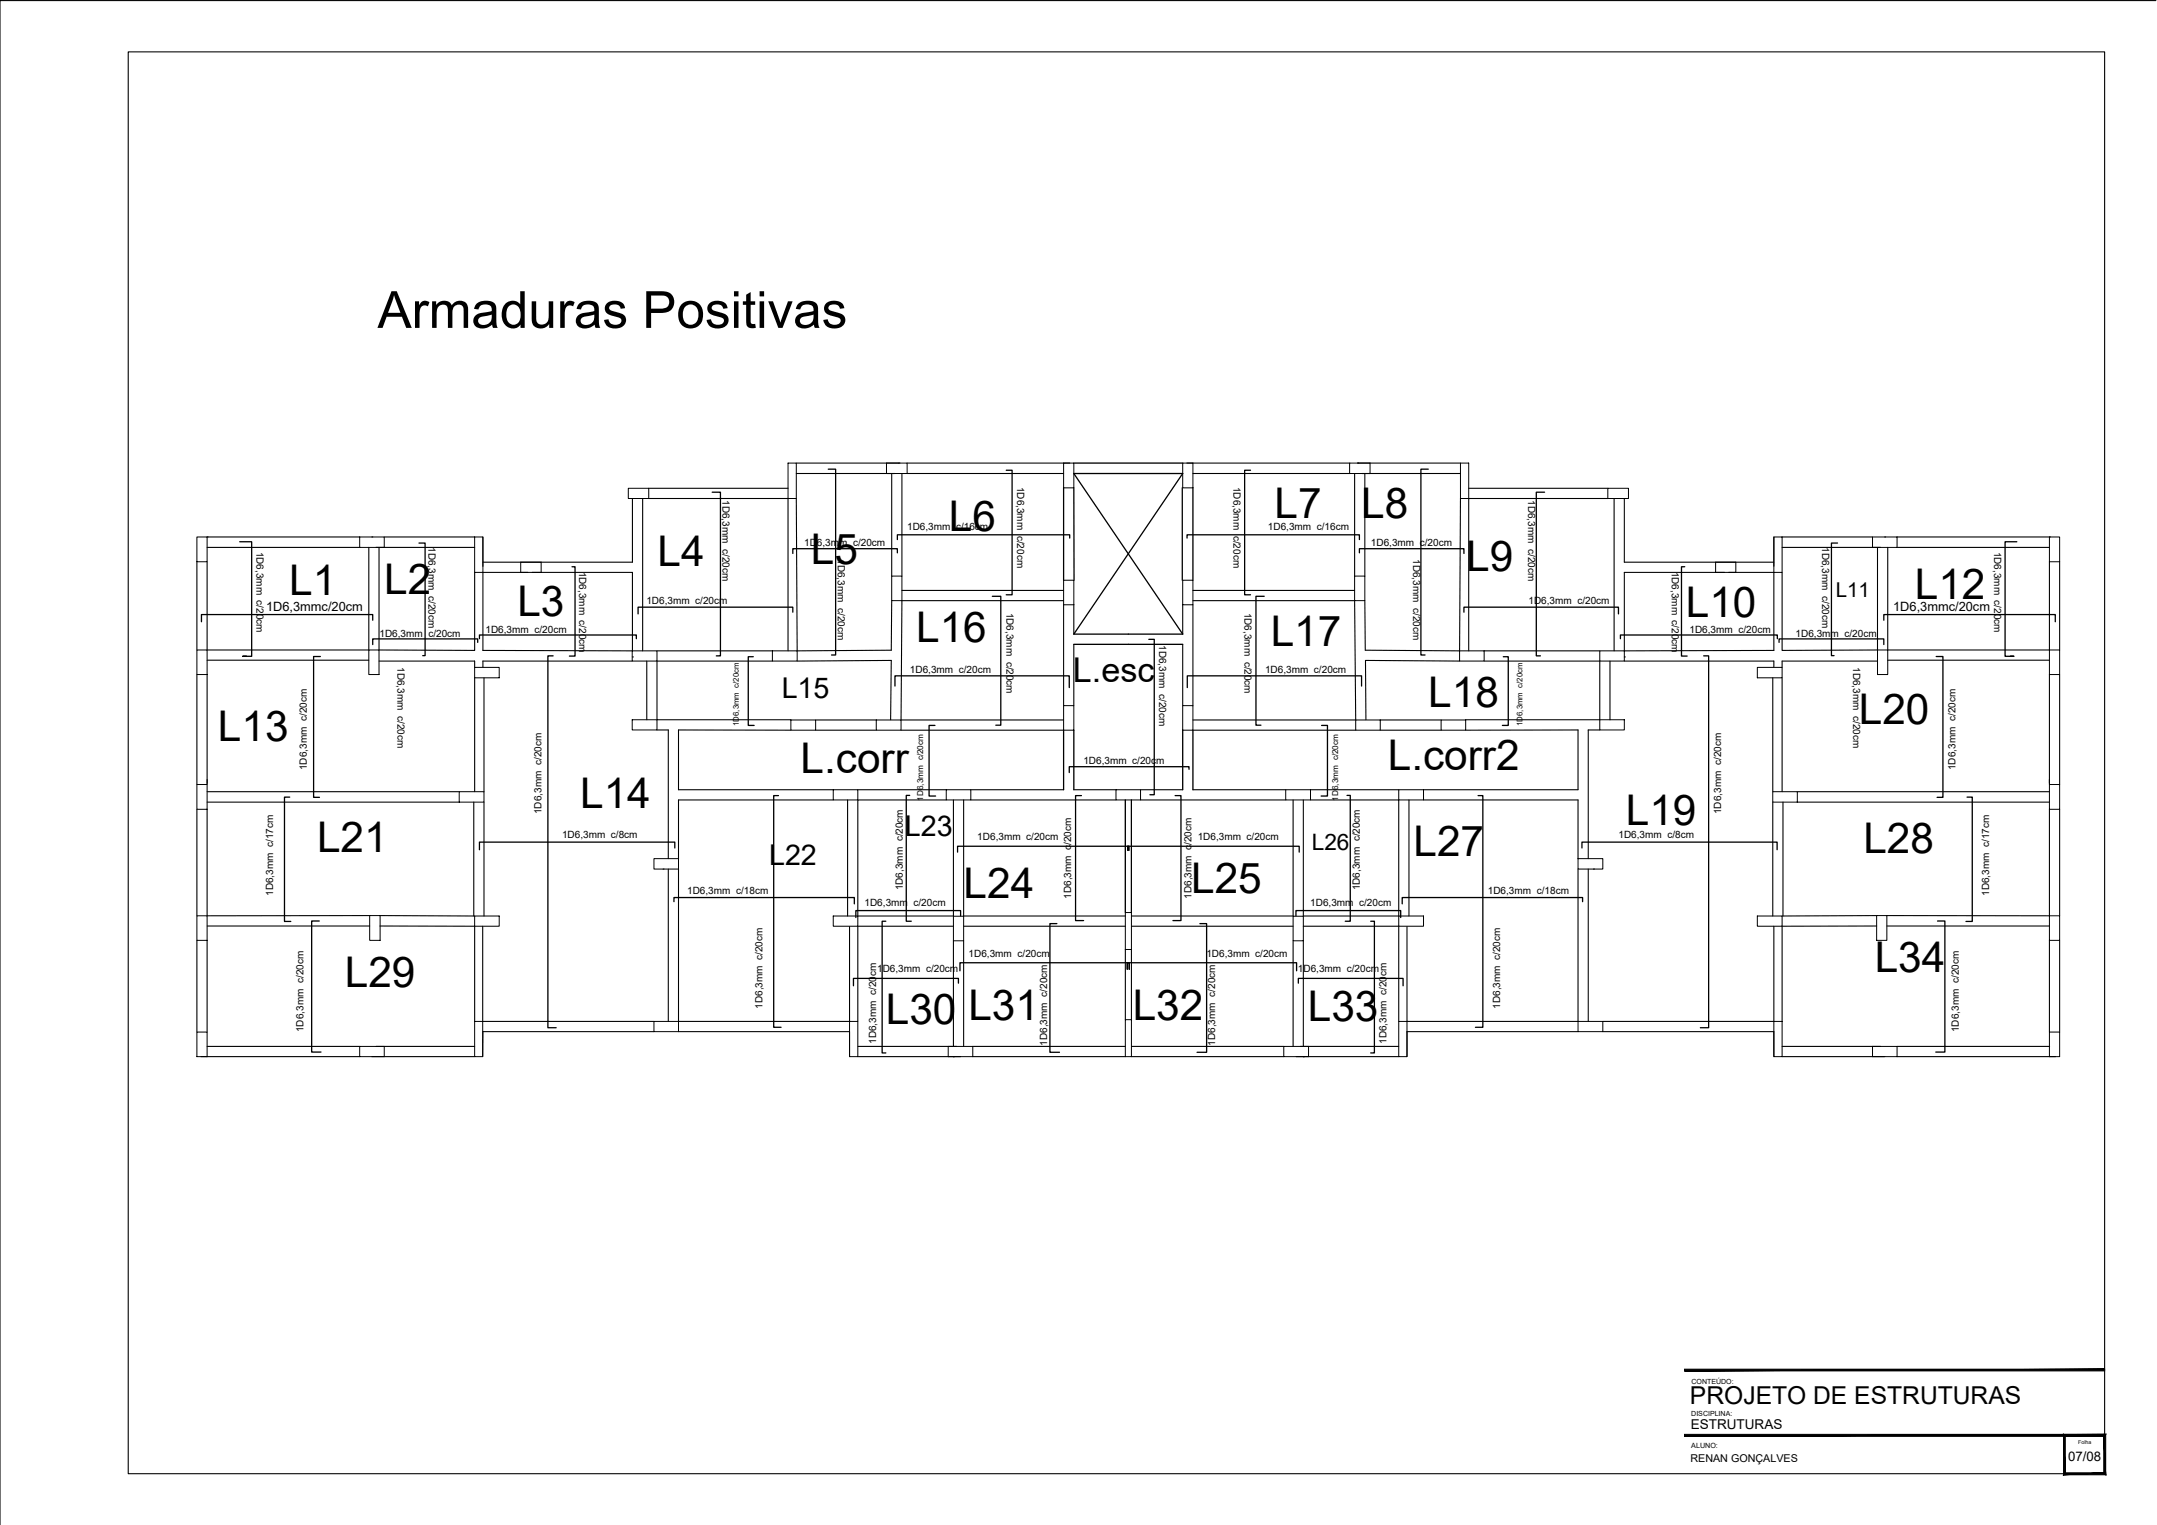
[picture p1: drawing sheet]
<svg xmlns="http://www.w3.org/2000/svg" width="420mm" height="297mm" viewBox="0 0 420 297" stroke-linecap="round" stroke-linejoin="round" font-family="sans-serif">
<!-- layer: ALVENARIA -->
<g fill="none" stroke="#000" stroke-width=".21">
<path d="M123.2 97.1v12.4h-29.1M125.2 97.1v29.7M126.4 97.1h27.1v29.7M126.4 95.1h27.1M155.1 92.2h19.2M155.1 90.2h20M155.1 97.1l.2 29.7M173.7 92.2v20M175.1 90.2h.1M175.7 92.2v20M176.7 92.2h30.5M176.7 90.2h31.7"/>
<path d="M231.2 90.2h31.7M232.4 92.2h30.5M263.9 92.2v20M264.5 90.2h.1M264.5 90.2h20M265.3 92.2h19.2M265.9 92.2v20M284.5 97.1l-.2 29.7-18.4-.2v-9.6M286.1 95.1h27.1M313.2 97.1h-27.1v29.7M314.4 97.1v29.7M316.4 97.1v12.4h29.1"/>
<path d="M38.4 109.4v17.2M40.3 104.6h.1M40.3 106.6h29.8M40.3 104.6h29.8M71.8 106.6v20h-31.5v-17.2M72.4 104.6h.1M73.2 106.6h19.3M73.8 106.6v20l18.7 .1v-15.2M74.8 104.6h17.7M94.1 104.6v5.7M102.8 111.5h-8.7v15.2l29.1 .1v-15.3h-19.6M173.7 117l-.1 9.6-18.4 .2"/>
<path d="M175.7 115h31.5M207.2 117h-31.5l-.2 23.2h31.7M207.2 117.8v19.6M209.2 117.8v5.7M230.4 117.8v5.7M232.4 117h31.5l.2 23.2h-31.7M232.4 115h31.5M232.4 117.8v19.6M335.9 111.5h-19.5v15.3l29.1-.1v-15.2h-8.8M345.5 104.6v5.7M347.1 106.6h19.2M347.1 104.6h17.6"/>
<path d="M365.7 106.6v20l-18.6 .1v-15.2M367.1 104.6h.1M367.7 106.6v20h31.5v-17.2M369.5 106.6h29.7M369.5 104.6h29.7M399.2 104.6h.1M401.2 109.4v17.2M38.4 131.4v21.4M40.3 131.4v21.4M40.3 128.6h31.5M73.8 128.8h18.7v1.2M92.5 132v22.2"/>
<path d="M94.3 132v22.2M123.1 128.8h-29v1.2M123.2 128h.1M126 128.8v11.4M128 126.8h22.5M150.5 128.8h-22.5v11.4h26.1M155.3 128.8l18.3-.2-.1 11.6M209.2 125.5v11.9M230.4 125.5v11.9M284.3 128.8l-18.3-.2 .1 11.6M289.1 128.8h22.5v11.4h-26.1M289.1 126.8h22.5"/>
<path d="M313.6 128.8v11.4M316.4 128h.1M316.4 128.8h29.1v1.2M345.3 132v22.2M347.1 132v22.2M365.7 128.8h-18.6v1.2M367.7 128.6h31.5M399.2 131.4v21.4M401.2 131.4v21.4M38.4 157.6v20.8M40.3 157.6v20.8l31.7-.1M40.3 156.2h49.2"/>
<path d="M40.3 154.2h49.2M92.3 156.2v22.2M94.3 156.2v22.2M128 142.2h2.2v25M154.1 142.2h-21.9v11.6h30.1M158.9 142.2h11.8M158.9 140.2h11.8M162.3 155.8h-30.1v11.4M165.1 155.8v22.6M167.1 153.8h17.2M175.5 142.2h31.7M184.3 155.8h-17.2v22.6h18.6v-22.6"/>
<path d="M187.7 155.8v22.6h31.5M189.1 153.8h18.1M189.1 155.8h28.3M209.2 153.8h8.2M219.2 155.8v21.9M220.4 155.8v21.9M222.2 153.8h8.2M222.2 155.8h28.2M232.4 142.2h31.7M232.4 153.8h18M251.9 155.8v22.6h-31.5M253.9 155.8v22.6h18.6v-22.6h-17.2"/>
<path d="M255.3 153.8h17.2M268.9 142.2h11.8M268.9 140.2h11.8M274.4 155.8v22.6M277.3 155.8h30.1v11.4M285.5 142.2h21.9v11.6h-30.1M311.6 142.2h-2.2v25M345.3 156.2v22.2M347.3 156.2v22.2M350.1 156.2h49.1M350.1 154.2h49.1M399.2 157.6v20.8l-31.7-.1"/>
<path d="M401.2 157.6v20.8M74 178.3l18.5 .1M129.2 169.3h.1M130.2 169.3v29.7M132.2 169.3v29.7h33.3v-18.5M307.4 169.3v29.7h-33.3v-18.5M309.4 169.3v29.7M310.4 169.3h.1M365.5 178.3l-18.4 .1M38.4 183.2v17.8M40.3 183.2v17.8M40.3 180.4h31.7"/>
<path d="M74 180.4h18.4M92.5 180.4v18.6M94 180.4v18.6h33.4M185.7 180.4h-18.6v18.6M185.7 183.2v20.6M187.7 183.2v20.6M187.7 180.4h31.5M219.2 184.9v13.7M220.4 180.4h31.5M220.4 184.9v13.7M251.9 183.2v20.6M253.9 180.4h18.6v18.6"/>
<path d="M253.9 183.2v20.6M345.5 180.4v18.6h-33.3M365.5 180.4h-18.4v18.6M367.5 180.4h31.7M399.2 183.2v17.8M401.2 183.2v17.8M39.2 205.8h30.9M40.3 203.8h29.8M72.4 205.8h20.1M73.2 203.8h19.3M127.4 200.9h-33.3l-.1 4.9M132.2 200.9h33.3v4.9"/>
<path d="M167.1 205.8h20M167.1 203.8h19.2M185.7 205.8h.1M189.5 203.8h29.7M189.5 205.8h29.7M220.4 203.8h29.7M220.4 205.8h29.7M252.5 205.8h20M253.3 203.8h19.2M253.9 205.8h.1M307.4 200.9h-33.3v4.9M312.2 200.9h33.3v4.9"/>
<path d="M347.1 203.8h19.2M347.1 205.8h20M369.5 203.8h29.7M369.5 205.8h30.9"/>
</g>
<!-- layer: PILAR -->
<g fill="none" stroke="#000" stroke-width=".19">
<path d="M122.4 95.1h4v2h-4zM153.5 90.2h1.6v6.9h-1.6zM172.7 90.2h4v2h-4zM207.2 90.2h2v4.8h-2zM230.4 90.2h2v4.8h-2zM262.9 90.2h4v2h-4zM284.5 90.2h1.6v6.9h-1.6zM313.2 95.1h4v2h-4zM38.4 104.6h1.9v4.8h-1.9zM70.1 104.6h4.7v2h-4.7zM92.5 104.6h1.6v6.9h-1.6zM101.4 109.5h4v2h-4z"/>
<path d="M173.7 112.2h2v4.8h-2zM207.2 113h2v4.8h-2zM230.4 113h2v4.8h-2zM263.9 112.2h2v4.8h-2zM334.2 109.5h3.9v2h-3.9zM345.5 104.6h1.6v6.9h-1.6zM364.7 104.6h4.8v2h-4.8zM399.2 104.6h2v4.8h-2zM38.4 126.6h1.9v4.8h-1.9zM71.8 126.6h2v4.8h-2zM92.5 130h4.7v2h-4.7zM123.1 126.8h4.9v2h-4.9z"/>
<path d="M150.5 126.8h4.8v2h-4.8zM207.2 137.4h2v4.8h-2zM230.4 137.4h2v4.8h-2zM284.3 126.8h4.8v2h-4.8zM311.6 126.8h4.8v2h-4.8zM342.3 130h4.8v2h-4.8zM365.7 126.6h2v4.8h-2zM399.2 126.6h2v4.8h-2zM38.4 152.8h1.9v4.8h-1.9zM89.5 154.2h4.8v2h-4.8zM123.1 140.2h4.9v2h-4.9zM154.1 140.2h4.8v2h-4.8z"/>
<path d="M162.3 153.8h4.8v2h-4.8zM170.7 140.2h4.8v2h-4.8zM184.3 153.8h4.8v2h-4.8zM217.4 153.8h4.8v2h-4.8zM250.4 153.8h4.9v2h-4.9zM264.1 140.2h4.8v2h-4.8zM272.5 153.8h4.8v2h-4.8zM280.7 140.2h4.8v2h-4.8zM311.6 140.2h4.8v2h-4.8zM345.3 154.2h4.8v2h-4.8zM399.2 152.8h2v4.8h-2zM38.4 178.4h1.9v4.8h-1.9z"/>
<path d="M72 178.3h2v4.9h-2zM92.5 178.4h4.7v2h-4.7zM127.4 167.2h4.8v2.1h-4.8zM162.3 178.4h4.8v2h-4.8zM185.7 178.5h2v4.7h-2zM219.2 177.7h1.2v7.2h-1.2zM251.9 178.5h2v4.7h-2zM272.5 178.4h4.8v2h-4.8zM307.4 167.2h4.8v2.1h-4.8zM342.3 178.4h4.8v2h-4.8zM365.5 178.3h2v4.9h-2zM399.2 178.4h2v4.8h-2z"/>
<path d="M92.5 199h1.5v6.8h-1.5zM127.4 199h4.8v1.9h-4.8zM165.5 199h1.6v6.8h-1.6zM219.2 198.6h1.2v7.2h-1.2zM272.5 199h1.6v6.8h-1.6zM307.4 199h4.8v1.9h-4.8zM345.5 199h1.6v6.8h-1.6zM38.4 201h1.9v4.8h-1.9zM70.1 203.8h4.7v2h-4.7zM184.7 203.8h4.8v2h-4.8zM250.1 203.8h4.8v2h-4.8zM364.7 203.8h4.8v2h-4.8z"/>
<path d="M399.2 201h2v4.8h-2z"/>
</g>
<!-- layer: Ferro -->
<g fill="none" stroke="#000" stroke-width=".25">
<path d="M138.7 95.9h1.6v31.8h-.8M161.3 91.4h1.5v36.2h-.8M196 91.6h1.1v24.3h-1.1M243.6 91.6h-1.2v24.3h1.2M278.2 91.4h-1.4v36.2h.8M300.9 95.9h-1.6v31.8h.8M46.7 105.5h2.3v22.3h-1.7h.7M81.6 105.8h1.2v21.9h-.5M111.4 110.4h.6v17.4h-1.1M154.4 119.2v-.9h-30.1v1.3M174.8 107.7v-.8h-20.4v.9M193.3 116.1h1.6v25.2h-.9"/>
<path d="M208.4 104.8v-.6h-33.6v.9M231.2 104.8v-.6h33.6v.9M246.3 116.1h-1.7v25.2h1M264.8 107.7v-.8h20.4v.9M285.2 119.2v-.9h30.1v1.3M328.2 110.4h-.7v17.4h1.1M357.9 105.8h-1.2v21.9h.6M392.9 105.5h-2.3v22.3h1.7h-.7M62.4 127.9h-1.3v27.4h1.1M72.6 120.8v-1.1h-33.4v1.4M93 125.1v-.7h-20.4v1.1M93.4 124.4v-.7h30.6v.7"/>
<path d="M107.7 127.7h-1v72.5h1.6M146.7 127.9h-.9v13.4h1.1M174.3 133.6v-2h34v2.3M223.8 124.5h1v30.3h-.8M265.2 133.6v-2h-33.9v2.3M292.8 127.9h1v13.4h-1.1M315.6 124.4v-.7h30.6v.7M331.9 127.7h.9v72.5h-1.6M346.5 125.1v-.7h20.4v1.1M366.9 120.8v-1.1h33.4v1.4M377.1 127.9h1.4v27.4h-1.2M56.4 155.3h-1v24.2h1.2"/>
<path d="M151.6 155h-.9v45.1h1.4M177.2 154.9h-.7v24.5h1M182.1 141.3h-1.1v13.8h1.2M210.7 155h-1.2v24.3h1.6M228.9 155h1.1v24.3h-1.5M231.6 149.8v-.5h-23.3v1.2M257.4 141.3h1.2v13.8h-1.3M262.4 154.9h.6v24.5h-1M287.9 155h.9v45.1h-1.4M383.2 155.3h1v24.2h-1.3M62.2 179.4h-1.5v25.5h1.8M131.3 175.6v-.8h35.1v1.3"/>
<path d="M131.4 165.2v-1.2h-38v1.5M172.6 179.4h-.8v25.7h.8M187.1 178.4v-1h-20.4v1.3M205.9 179.9h-1.4v25.1h1.9M219.7 164.8v.8v-.8h33.4v1.2M219.9 164.8v.8v-.8h-33.4v1.2M233.7 179.9h1.3v25.1h-1.8M252.4 178.4v-1h20.4v1.3M267 179.4h.7v25.7h-.7M308.1 165.2v-1.2h38.1v1.5M308.3 175.6v-.8h-35.2v1.3M377.4 179.4h1.4v25.5h-1.7"/>
<path d="M186.7 191.5v-.9h-20.5v1.4M219.6 187.5v1.3v-1.3h33v1.6M220 187.5v1.3v-1.3h-33v1.6M252.9 191.5v-.9h20.4v1.4"/>
</g>
<!-- layer: ESTRUTURA -->
<path d="M207.2 95v18M209.2 95v18M209.2 92.2h21.2l-21.2 31.3h21.2zM209.2 90.2h21.2M230.3 95v18M232.4 95v18M209.2 125.5h21.2M207.2 142.2v11.6M209.2 142.2v11.6M230.4 142.2v11.6M232.4 142.2v11.6" fill="none" stroke="#000" stroke-width=".25"/>
<!-- layer: TEXTO -->
<g fill="#000" stroke="#000" stroke-width=".19">
<path d="M328.1 279.4v.4l81.9-.4zM328.1 279.8l81.9-.4v.4z"/>
<path d="M328.1 266.7v.3l81.9-.3zM328.1 267l81.9-.3v.3z"/>
<path d="M402 287.3h8.2l-.4-.4zM402.3 286.9h7.5l-7.8 .4zM402 279.4v7.9l.3-.4zM402 279.4l.3 .4v7.1zM402 279.4l.3 .4 7.9-.4zM402.3 279.8l7.9-.4-.4 .4zM410.2 279.4l-.4 .4 .4 7.5zM409.8 279.8l.4 7.5-.4-.4z"/>
</g>
<path d="M25 10.1h385v276.9h-385zM419.9 .1h-419.9v296.9" fill="none" stroke="#000" stroke-width=".21"/>
<text font-size="10" x="73.5" y="63.9">Armaduras Positivas</text>
<g font-size="8.2">
<text x="248.3" y="100.9">L7</text>
<text x="265.1" y="101">L8</text>
<text x="184.8" y="103.4">L6</text>
<text x="128.1" y="110.3">L4</text>
<text x="157.9" y="109.9">L5</text>
<text x="285.6" y="111.2">L9</text>
<text x="56.3" y="116">L1</text>
<text x="74.8" y="115.6">L2</text>
<text x="373" y="116.6">L12</text>
<text x="100.8" y="120">L3</text>
<text x="178.5" y="125">L16</text>
<text x="247.5" y="125.9">L17</text>
<text x="328.4" y="120.1">L10</text>
<text x="278.2" y="137.8">L18</text>
<text x="362.1" y="141">L20</text>
<text x="42.5" y="144.3">L13</text>
<text x="270.3" y="149.9">L.corr2</text>
<text x="156" y="150.5">L.corr</text>
<text x="113" y="157.3">L14</text>
<text x="316.7" y="160.7">L19</text>
<text x="61.8" y="165.9">L21</text>
<text x="275.3" y="166.7">L27</text>
<text x="363" y="166.2">L28</text>
<text x="232" y="173.9">L25</text>
<text x="187.7" y="174.8">L24</text>
<text x="365.2" y="189.4">L34</text>
<text x="67.2" y="192.3">L29</text>
<text x="172.6" y="199.4">L30</text>
<text x="188.6" y="198.6">L31</text>
<text x="220.6" y="198.6">L32</text>
<text x="254.8" y="199">L33</text>
</g>
<text font-size="6.6" x="209" y="132.9">L.esc</text>
<g font-size="5.6">
<text x="152.3" y="136">L15</text>
<text x="176.3" y="162.9">L23</text>
<text x="149.8" y="168.4">L22</text>
</g>
<text font-size="4.8" x="329.2" y="273.5">PROJETO DE ESTRUTURAS</text>
<text font-size="4.4" x="255.5" y="165.6">L26</text>
<text font-size="4" x="357.6" y="116.3">L11</text>
<g font-size="2.6">
<text x="329.4" y="278.2">ESTRUTURAS</text>
<text x="402.8" y="284.6">07/08</text>
</g>
<g font-size="2.5">
<text x="51.8" y="118.9">1D6,3mmc/20cm</text>
<text x="368.8" y="118.9">1D6,3mmc/20cm</text>
</g>
<text font-size="2.1" x="329.3" y="284.8">RENAN GONÇALVES</text>
<g font-size="1.9">
<text x="198.1" y="94.8" transform="rotate(90 198.1 94.8)">1D6,3mm c/20cm</text>
<text x="240.3" y="94.8" transform="rotate(90 240.3 94.8)">1D6,3mm c/20cm</text>
<text x="140.8" y="97.4" transform="rotate(90 140.8 97.4)">1D6,3mm c/20cm</text>
<text x="297.6" y="97.4" transform="rotate(90 297.6 97.4)">1D6,3mm c/20cm</text>
<text x="50" y="107.4" transform="rotate(90 50 107.4)">1D6,3mm c/20cm</text>
<text x="83.4" y="106.5" transform="rotate(90 83.4 106.5)">1D6,3mm c/20cm</text>
<text x="156.6" y="106.3">1D6,3mm c/20cm</text>
<text x="176.7" y="103.2">1D6,3mm c/16cm</text>
<text x="247" y="103.2">1D6,3mm c/16cm</text>
<text x="267" y="106.3">1D6,3mm c/20cm</text>
<text x="355" y="106.5" transform="rotate(90 355 106.5)">1D6,3mm c/20cm</text>
<text x="388.5" y="107.4" transform="rotate(90 388.5 107.4)">1D6,3mm c/20cm</text>
<text x="112.8" y="111.3" transform="rotate(90 112.8 111.3)">1D6,3mm c/20cm</text>
<text x="163.2" y="108.9" transform="rotate(90 163.2 108.9)">1D6,3mm c/20cm</text>
<text x="275.3" y="108.9" transform="rotate(90 275.3 108.9)">1D6,3mm c/20cm</text>
<text x="325.6" y="111.3" transform="rotate(90 325.6 111.3)">1D6,3mm c/20cm</text>
<text x="125.9" y="117.7">1D6,3mm c/20cm</text>
<text x="196" y="119.3" transform="rotate(90 196 119.3)">1D6,3mm c/20cm</text>
<text x="242.4" y="119.3" transform="rotate(90 242.4 119.3)">1D6,3mm c/20cm</text>
<text x="297.7" y="117.7">1D6,3mm c/20cm</text>
<text x="73.9" y="124.1">1D6,3mm c/20cm</text>
<text x="94.6" y="123.2">1D6,3mm c/20cm</text>
<text x="225.8" y="125.6" transform="rotate(90 225.8 125.6)">1D6,3mm c/20cm</text>
<text x="329.1" y="123.2">1D6,3mm c/20cm</text>
<text x="349.8" y="124.1">1D6,3mm c/20cm</text>
<text x="77.4" y="129.9" transform="rotate(90 77.4 129.9)">1D6,3mm c/20cm</text>
<text x="177.2" y="131">1D6,3mm c/20cm</text>
<text x="246.4" y="131">1D6,3mm c/20cm</text>
<text x="361" y="129.9" transform="rotate(90 361 129.9)">1D6,3mm c/20cm</text>
<text x="211" y="148.7">1D6,3mm c/20cm</text>
<text x="59.8" y="150" transform="rotate(-90 59.8 150)">1D6,3mm c/20cm</text>
<text x="380.9" y="150" transform="rotate(-90 380.9 150)">1D6,3mm c/20cm</text>
<text x="105.5" y="158.6" transform="rotate(-90 105.5 158.6)">1D6,3mm c/20cm</text>
<text x="335.2" y="158.6" transform="rotate(-90 335.2 158.6)">1D6,3mm c/20cm</text>
<text x="109.5" y="163.1">1D6,3mm c/8cm</text>
<text x="190.4" y="163.6">1D6,3mm c/20cm</text>
<text x="233.3" y="163.6">1D6,3mm c/20cm</text>
<text x="315.3" y="163.1">1D6,3mm c/8cm</text>
<text x="175.9" y="173.4" transform="rotate(-90 175.9 173.4)">1D6,3mm c/20cm</text>
<text x="264.9" y="173.4" transform="rotate(-90 264.9 173.4)">1D6,3mm c/20cm</text>
<text x="53.2" y="174.5" transform="rotate(-90 53.2 174.5)">1D6,3mm c/17cm</text>
<text x="133.9" y="174.2">1D6,3mm c/18cm</text>
<text x="168.4" y="176.5">1D6,3mm c/20cm</text>
<text x="208.7" y="175.1" transform="rotate(-90 208.7 175.1)">1D6,3mm c/20cm</text>
<text x="232.1" y="175.1" transform="rotate(-90 232.1 175.1)">1D6,3mm c/20cm</text>
<text x="255.2" y="176.5">1D6,3mm c/20cm</text>
<text x="289.8" y="174.2">1D6,3mm c/18cm</text>
<text x="387.5" y="174.5" transform="rotate(-90 387.5 174.5)">1D6,3mm c/17cm</text>
<text x="170.9" y="189.4">1D6,3mm c/20cm</text>
<text x="188.7" y="186.5">1D6,3mm c/20cm</text>
<text x="235" y="186.5">1D6,3mm c/20cm</text>
<text x="252.8" y="189.4">1D6,3mm c/20cm</text>
<text x="148.5" y="196.5" transform="rotate(-90 148.5 196.5)">1D6,3mm c/20cm</text>
<text x="292.2" y="196.5" transform="rotate(-90 292.2 196.5)">1D6,3mm c/20cm</text>
<text x="59.1" y="201" transform="rotate(-90 59.1 201)">1D6,3mm c/20cm</text>
<text x="170.6" y="203.4" transform="rotate(-90 170.6 203.4)">1D6,3mm c/20cm</text>
<text x="204" y="203.7" transform="rotate(-90 204 203.7)">1D6,3mm c/20cm</text>
<text x="236.7" y="203.7" transform="rotate(-90 236.7 203.7)">1D6,3mm c/20cm</text>
<text x="270.1" y="203.4" transform="rotate(-90 270.1 203.4)">1D6,3mm c/20cm</text>
<text x="381.6" y="201" transform="rotate(-90 381.6 201)">1D6,3mm c/20cm</text>
</g>
<g font-size="1.6">
<text x="179.8" y="155.9" transform="rotate(-90 179.8 155.9)">1D6,3mm c/20cm</text>
<text x="260.6" y="155.9" transform="rotate(-90 260.6 155.9)">1D6,3mm c/20cm</text>
</g>
<g font-size="1.5">
<text x="143.9" y="141.4" transform="rotate(-90 143.9 141.4)">1D6,3mm c/20cm</text>
<text x="296.5" y="141.4" transform="rotate(-90 296.5 141.4)">1D6,3mm c/20cm</text>
</g>
<g font-size="1.4">
<text x="329.5" y="269.5">CONTEÚDO:</text>
<text x="329.4" y="275.8">DISCIPLINA:</text>
<text x="329.4" y="282.1">ALUNO:</text>
</g>
<text font-size="1" x="404.8" y="281.3">Folha</text>
</svg>
